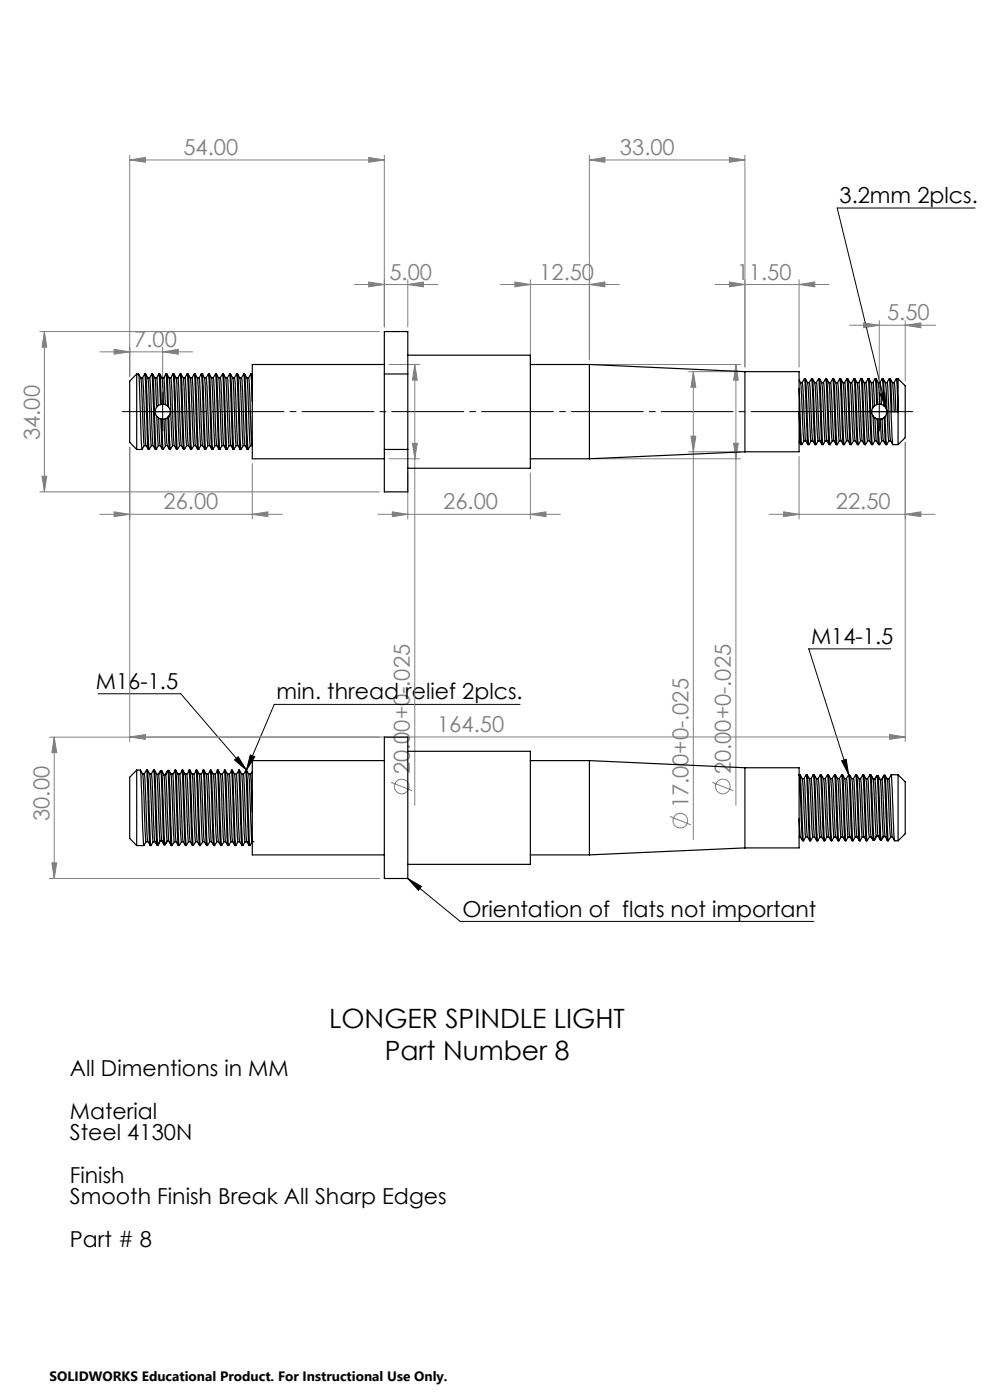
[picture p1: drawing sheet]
<svg xmlns="http://www.w3.org/2000/svg" width="210mm" height="297mm" viewBox="0 0 210 297" stroke-linecap="round" stroke-linejoin="round" font-family="sans-serif">
<g fill="none" stroke="#808080" stroke-width=".21">
<path d="M27.5 33.9l3.3-.5v1zM27.5 32.9v46.9M27.5 33.9h54M78.2 33.4l3.3 .5-3.3 .5zM81.5 32.9v36.5M125 33.9l3.3-.5v1zM125 33.9h33M125 32.9v43.4M154.7 33.4l3.3 .5-3.3 .5zM158 32.9v45M78.2 59.8l3.3 .6-3.3 .5zM86.5 59.3v10.1"/>
<path d="M109.2 59.8l3.3 .6-3.3 .5zM112.5 59.3v17M154.7 59.8l3.3 .6-3.3 .5zM169.5 59.3v18.6M8.4 70.3h72.1M9.4 70.3l.5 3.4h-1zM9.4 70.3v34M21.2 74.6h19.7M24.2 74.1l3.3 .5-3.3 .5zM34.5 74.6l3.3-.5v1zM34.5 73.6v8.6M75.2 60.4h17.7"/>
<path d="M82.5 77.3h6.5M86.5 60.4l3.3-.6v1.1zM88 77.3l.5 3.3h-1zM88 77.3v93.5M106.2 60.4h25.2M125 60.4l3.3-.6v1.1zM126 77.3h31.1M146.1 78.8h10.9M147.1 78.8l.5 3.4h-1zM147.1 78.8v99.3M151.7 60.4h24.2M156.1 77.3l.5 3.3h-1z"/>
<path d="M156.1 77.3v93.5M169.5 60.4l3.3-.6v1.1zM180.2 69h18.3M183.2 68.5l3.3 .5-3.3 .5zM186.5 68v14.2M192 69l3.3-.5v1zM192 68v12.9M27.5 94.9v62.4M53.5 98.4v11.7M82.5 97.3h6.5M87.5 94h1l-.5 3.3zM126 97.3h31.1"/>
<path d="M146.1 95.8h10.9M146.6 92.5h1l-.5 3.3zM155.6 94h1l-.5 3.3zM169.5 96.8v13.3M192 93.8v63.5M8.4 104.3h72.1M8.9 101h1l-.5 3.3zM21.2 109.1h38.7M24.2 108.6l3.3 .5-3.3 .5zM53.5 109.1l3.3-.5v1zM80.2 109.1h38.7M83.2 108.6l3.3 .5-3.3 .5z"/>
<path d="M86.5 100.3v9.8M112.5 109.1l3.3-.5v1zM112.5 100.3v9.8M163.2 109.1h35.2M166.2 108.6l3.3 .5-3.3 .5zM192 109.1l3.3-.5v1zM10.5 156.4h70M11.5 156.4l.5 3.3h-1zM11.5 156.4v30M27.5 156.3l3.3-.5v1zM27.5 156.3h164.5M188.7 155.8l3.3 .5-3.3 .5z"/>
<path d="M83 166l4.4 1.7M142.1 173.2l4.4 1.8M151.1 166l4.4 1.7M10.5 186.4h70M11 183.1h1l-.5 3.3z"/>
<circle cx="85.2" cy="166.9" r="1.56"/>
<circle cx="144.3" cy="174.1" r="1.55"/>
<circle cx="153.3" cy="166.9" r="1.56"/>
</g>
<g fill="none" stroke="#000" stroke-width=".21">
<path d="M206.8 44.1h-29.2l10.4 42.6M32 87.3h5M34.5 84.8v5M184 87.3h5M186.5 84.8v5M186.7 83.6l1-.2 .3 3.3zM188.9 137.7h-17.3l8.4 26.7M20.8 147.2h17.5l14 16.2M110.3 149.4h-52.1l-5.9 14M49.7 161.2l.8-.7 1.8 2.9zM53.1 160.2l.9 .3-1.7 2.9zM178.5 161.4l1-.3 .5 3.3z"/>
<path d="M86.5 186.4l11.1 9.1h75M86.5 186.4l2.9 1.7-.6 .8z"/>
</g>
<path d="M194 87.3h-168.5" fill="none" stroke="#000" stroke-width=".21" stroke-dasharray="15.2 1.3 1.3 1.3" stroke-dashoffset="-.4"/>
<path d="M32 87.3h-1.6M34.5 84.8v-1.6M34.5 89.8v1.6M37 87.3h1.6M184 87.3h-1.6M186.5 84.8v-1.6M186.5 89.8v1.6M189 87.3h1.6" fill="none" stroke="#000" stroke-width=".21" stroke-dasharray="15.2 1.3 1.3 1.3"/>
<path d="M186.7 83.6l1-.2 .3 3.3zM86.5 186.4l2.9 1.7-.6 .8zM49.7 161.2l.8-.7 1.8 2.9zM178.5 161.4l1-.3 .5 3.3zM53.1 160.2l.9 .3-1.7 2.9z" fill="#000"/>
<g fill="#808080">
<path d="M34.5 74.6l3.3-.5v1zM24.2 74.1l3.3 .5-3.3 .5zM53.5 109.1l3.3-.5v1zM24.2 108.6l3.3 .5-3.3 .5zM78.2 33.4l3.3 .5-3.3 .5zM27.5 33.9l3.3-.5v1zM86.5 60.4l3.3-.6v1.1zM78.2 59.8l3.3 .6-3.3 .5zM125 60.4l3.3-.6v1.1zM109.2 59.8l3.3 .6-3.3 .5zM169.5 60.4l3.3-.6v1.1zM154.7 59.8l3.3 .6-3.3 .5zM188.7 155.8l3.3 .5-3.3 .5zM27.5 156.3l3.3-.5v1z"/>
<path d="M83.2 108.6l3.3 .5-3.3 .5zM112.5 109.1l3.3-.5v1zM183.2 68.5l3.3 .5-3.3 .5zM192 69l3.3-.5v1zM166.2 108.6l3.3 .5-3.3 .5zM192 109.1l3.3-.5v1zM125 33.9l3.3-.5v1zM154.7 33.4l3.3 .5-3.3 .5z"/>
<path d="M155.6 94h1l-.5 3.3zM156.1 77.3l.5 3.3h-1z"/>
<path d="M88 77.3l.5 3.3h-1zM87.5 94h1l-.5 3.3zM147.1 78.8l.5 3.4h-1zM146.6 92.5h1l-.5 3.3zM9.4 70.3l.5 3.4h-1zM8.9 101h1l-.5 3.3zM11.5 156.4l.5 3.3h-1zM11 183.1h1l-.5 3.3z"/>
</g>
<g fill="none" stroke="#000" stroke-width=".25">
<path d="M29 79.3h.4l.5 .8h.3M29 79.3v16.1M29 79.3l-1.5 1.6v12.9l1.5 1.6M29.4 79.4l.7 15.9M30.9 79.3h-.2l-.5 .8 .2 2.4 .4 10.3a3.5 3.5 0 0 0 .6 2.5l-.7-15.9M32.2 79.4l.7 15.9a2.89 2.89 0 0 1-.6-2.5l-.5-12.6M32.4 79.4l.8 15.9 .4-.8-.3-6.2M33.7 79.4l.3 6.4M33.9 79.4l.3 6.4M35.2 79.4l.3 6.7M35.4 79.4l-.2-.1-.5 .9 .4 5.6M35.4 79.3l.5 .9"/>
<path d="M35.4 79.4l.3 6.9M36.7 79.4l.2 2.1 .6 13.8M36.9 79.4l.7 15.9 .5-.8M38.2 79.4l.7 15.9M38.4 79.4l.7 15.9M39.7 79.4l.2 2.1 .6 13.8M39.9 79.4l.7 16h-.1M41.2 79.4l.7 15.9M41.4 79.3h-.2l-.5 .8h-.3M41.4 79.3l.5 .9M41.4 79.4l.5 13 .3 2.9 .4-.8-.7-14.3M42.7 79.4l.2 2.1 .6 13.8"/>
<path d="M42.9 79.3l.5 .8h.3M42.9 79.4l.7 15.9 .3-.4a1.94 1.94 0 0 0 .1-1.6l-.4-10.1-.2-3M42.9 79.3h-.2l-.5 .8h-.3M42.9 79.3h.1M44.2 79.4l.7 15.9M44.4 79.3h-.2l-.5 .8M45.7 79.3l-.5 .8h-.3M45.7 79.3h.2l.5 .9M45.7 79.4l.8 15.9M45.9 79.4l.7 16 .5-.9M47.2 79.4l.7 15.9M47.4 79.3h-.2l-.5 .8h-.3"/>
<path d="M47.4 79.3l.2 .5a1.76 1.76 0 0 1 .4 1.4l.5 12.1a1.97 1.97 0 0 1-.3 2l-.8-15.9M48.7 79.3l-.5 .8h-.3M48.7 79.4l.8 15.9M48.7 79.3l.2 .1M48.9 79.4l.5 .8M48.9 79.4l.7 15.9 .3-.4a1.94 1.94 0 0 0 .1-1.6l-.6-13.1M50.2 79.4l.7 15.9M50.4 79.3h-.2l-.5 .8M50.4 79.3l.2 .5a1.76 1.76 0 0 1 .4 1.4l.5 12.1a1.97 1.97 0 0 1-.3 2l-.2-1.5-.6-14.4M51.7 79.4l.8 15.9M51.9 79.4l.7 16M53.2 79.4l.3 5.9"/>
<path d="M53.4 79.4l.1 1M53.5 79.5l-.3-.2-.5 .8h-.3M81.5 79.3v-9h5v9M81.5 77.3h-28v20h28M81.5 79.3h5M81.5 79.3v16.1M86.5 75.3h26v24h-26M86.5 79.3v16.1M112.5 77.3h12.5M125 77.3v20M125 77.3l33 1.5M158 78.8v17"/>
<path d="M158 78.8h11.5v17h-11.5M29 95.4h1.1M29.9 80.2l.7 14.3-.4 .8M30.6 94.5h.4M31.4 80.1h.4M31.5 95.4h.1M31.7 80.2l.5-.9h.2a2.8 2.8 0 0 1 .6 2.3l.2 4.8M32.1 94.5l-.6-13.7-.1-.6-.5-.8 .7 15.9 .5-.8M32.1 94.5h.4M32.9 80.1h.3M32.9 95.4h.2M33.2 86.4l-.3 1.1 .4 .8"/>
<path d="M33.3 88.3l.4 .4M33.5 86l-.3 .4M33.6 94.5h.4M33.7 88.7l.1 4.4a3.1 3.1 0 0 0 .6 2.2M33.7 88.7l.4 .2M34 85.8l-.5 .2M34.1 88.9l.4 6.4M34.1 88.9h.2M34.2 85.8h.5M34.2 85.8h-.2M34.3 88.9l.3 6.5 .5-.9M34.3 88.9h.5"/>
<path d="M34.4 80.1h.3M34.5 95.4h.1M34.7 85.8l-.2-5-.4-1-.2-.5h-.2l-.5 .8 .3 5.9M34.7 85.8h.4M34.8 88.9l.3 5.6M35.1 85.8l.4 .3M35.1 94.5h.4M35.2 88.8l.3 5.7 .4 .9h.2M35.2 88.8l-.4 .1M35.5 86.1l.2 .2M35.6 88.5l.3 6.8M35.6 88.5l-.4 .3"/>
<path d="M35.7 86.3l.4 1-.3 1M35.8 88.3l.3 7M35.8 88.3l-.2 .2M35.9 80.1h.3l.5-.8h.2l.5 .9M35.9 80.2l.7 14.3-.4 .8M36.2 80.2l.3 3 .3 10.1a2.84 2.84 0 0 0 .6 2.1h.2M36.6 94.5h.4M37.4 80.1h.3M37.4 80.2l.7 14.3M37.7 80.1l.5-.8h.2l.5 .8h.3l.5-.8h.2l.5 .9M37.7 80.2l.7 13.8 .5 1.4 .3-.1M38.1 94.5h.4"/>
<path d="M38.9 80.2l.7 14.3-.4 .8M39.2 80.2l.3 3 .3 10.1a2.84 2.84 0 0 0 .6 2.1M39.6 94.5h.4M40.4 80.2l.7 14.3M40.7 80.2l.7 13.8 .3 .9 .2 .5h.3M41.1 94.5h.4M41.1 94.5l-.5 .8M42.2 80.2l.3 3 .3 10.1a2.84 2.84 0 0 0 .6 2.1M42.6 94.5h.4M43.5 95.4h.1M43.7 80.2l.7 13.8 .5 1.4 .3-.1M44.1 94.5h.4"/>
<path d="M44.9 80.2l-.5-.8 .8 15.9M44.9 80.2l.6 13.1a1.97 1.97 0 0 1-.3 2M45.2 80.2l.7 13.1a2.61 2.61 0 0 0 .5 2.1M45.6 94.5h.4M46.4 80.2l.7 14.3M46.5 95.4h.1M46.7 80.2l.7 13.8 .3 .9 .2 .5h.3M47.1 94.5h.4M48.2 80.2l.7 13.1a2.46 2.46 0 0 0 .6 2.1h.1M48.6 94.5h.4M49.4 80.1h.3M49.7 80.2l.7 13.8 .3 .9 .2 .5h.3"/>
<path d="M50.1 94.5h.4M50.9 80.1h.3l.5-.8h.2l.5 .9 .1 .4 .6 13.9M51.2 80.2l.7 13.1a2.46 2.46 0 0 0 .6 2.1h.1M51.6 94.5h.4M52.7 80.2l.6 13.1 .2 1.3M53.1 94.5h.4M53.1 94.5l-.5 .9M81.5 95.4v8.9h5v-8.9M81.5 95.4h5M112.5 97.3h12.5M158 95.8l-33 1.5M169.5 80.6l.3 .6"/>
<path d="M169.5 93.7l.4 .6M169.5 82.4l.6 11.9M169.5 87.3l.4 7M169.8 81.2h.4M169.8 81.2l.7 12.3M170.2 81.2l.4-.8h.2l.8 13.9M170.2 81.2l.7 12.3M170.5 93.5h.4M170.6 93.5l-.5 .8h-.2M170.6 80.4l.8 13.9M170.9 80.4l.4 .8M170.9 93.5l.5 .8h.2l.4-.8"/>
<path d="M171.3 81.2h.4M171.3 81.2l.7 12.3M171.7 81.2l.7 12.3M172 93.5h.4M172.1 80.4l.2 1.1 .6 12.8M172.3 80.4a2.97 2.97 0 0 1 .7 2.6l.4 9.7 .1 .8h.4M172.3 80.4h-.2l-.4 .8M172.3 80.4l.7 13.4 .1 .5M172.4 93.5l.5 .8h.2l.5-.8M172.8 81.2h.4M173.2 81.2l.7 12.3M173.6 80.4l.8 13.9"/>
<path d="M173.8 80.4h-.2l-.4 .8M173.8 80.4l.8 13.9M173.8 80.4l.5 .8M173.9 93.5l.5 .8h.2l.4-.8M174.3 81.2h.4M174.3 81.2l.7 12.3M174.7 81.2l.7 12.3M175 93.5h.4M175.1 80.4l-.4 .8M175.1 80.4l.2 1.1 .5 12.3 .1 .5h.2M175.2 80.4h.1M175.3 80.4a2.14 2.14 0 0 1 .6 1.6l.5 10.7 .1 .8h.4"/>
<path d="M175.3 80.4l.6 12.8 .2 1.1M175.4 93.5l.5 .8M175.8 81.2h.4M176.2 81.2l.4-.8h.2l.8 13.9M176.2 81.2l.7 12.3M176.6 93.5l-.5 .8M176.6 80.4l.8 13.9M176.8 80.4l.5 .8M176.9 93.5l.5 .8M177.3 81.2h.4M177.3 81.2l.7 12.3M177.7 81.2l.7 12.3"/>
<path d="M178 93.5l-.4 .8h-.2M178 93.5h.4M178.1 80.4l.2 1.1 .6 12.8M178.3 80.4a2.14 2.14 0 0 1 .6 1.6l.4 8.4 .3 3.1M178.3 80.4h-.2l-.4 .8M178.3 80.4l.6 12.8 .2 1.1M178.4 93.5l.5 .8h.2l.5-.8M178.8 81.2h.4M179.2 81.2l.7 12.3M179.6 93.5h.3M179.6 80.4l.8 13.9M179.8 80.4h-.2l-.4 .8"/>
<path d="M179.8 80.4l.8 13.9M179.8 80.4l.5 .8M179.9 93.5l.5 .8M180.3 81.2h.4M180.3 81.2l.7 12.3M180.7 81.2l.7 12.3M181 93.5l-.4 .8h-.2M181 93.5h.4M181.1 80.4l-.4 .8M181.1 80.4l.2 1.1 .6 12.8M181.2 80.4h.1M181.3 80.4a2.14 2.14 0 0 1 .6 1.6l.4 8.4 .3 3.1"/>
<path d="M181.3 80.4l.6 12.8 .2 1.1M181.4 93.5l.5 .8M181.8 81.2h.4M181.9 94.3h.2M182.2 81.2l.7 12.3M182.6 93.5l-.5 .8M182.6 93.5h.3M182.6 80.4l.8 13.9M182.8 80.4l.5 .8M182.8 80.4h-.2l-.4 .8M182.8 80.4l.8 13.9M182.9 93.5l.5 .8h.2l.4-.8"/>
<path d="M183.3 81.2h.4M183.3 81.2l.7 12.3M183.7 81.2l.7 12.3M184 93.5h.4M184.1 80.4l-.4 .8M184.1 80.4l.2 1.1 .6 12.8M184.1 80.4h.2M184.3 80.4l.5 .8M184.3 80.4l.6 12.8 .2 1.1M184.4 93.5l.5 .8M184.8 81.2h.4M184.8 81.2l.3 5.3"/>
<path d="M184.9 94.3h.2M185.1 86.5l-.2 .9 .3 .9M185.2 81.2l.3 4.9M185.2 88.3l.4 5.2M185.2 88.3l.4 .3M185.5 86.1l-.4 .4M185.6 93.5l-.5 .8M185.6 93.5h.3M185.6 88.6l.3 4.9M185.6 88.6l.5 .3M185.6 80.4l.3 5.4M185.8 80.4h-.2l-.4 .8"/>
<path d="M185.8 80.4l.5 .8M185.8 80.4l.4 5.4M185.9 93.5l.5 .8h.2l.4-.8M185.9 85.8l-.4 .3M186.1 88.9l.3 5.4M186.1 88.9h.2M186.2 85.8h-.3M186.3 88.9l.3 5.4M186.3 88.9h.4M186.3 81.2h.4M186.3 81.2l.3 4.6M186.6 85.8h-.4"/>
<path d="M186.6 85.8h.4M186.7 81.2l.3 4.6M186.7 88.9l.3 4.6M187 85.8l.5 .3M187 93.5h.4M187.1 80.4l-.4 .8M187.1 88.8l.3 4.7M187.1 80.4l.2 1.1 .2 4.6M187.1 88.8l-.4 .1M187.1 80.4h.2M187.3 80.4l.5 .8M187.3 80.4l.4 5.8"/>
<path d="M187.4 93.5l.5 .8M187.5 86.1l.2 .1M187.6 88.5l.3 5.8M187.6 88.5l-.5 .3M187.7 86.2l.4 .9v.6l-.4 .7M187.7 88.4l.2 4.8 .2 1.1M187.7 88.4l-.1 .1M187.8 81.2h.4M187.8 81.2l.8 12.3M187.9 94.3h.2M188.2 81.2l.7 12.3M188.6 93.5l-.5 .8"/>
<path d="M188.6 93.5h.3M188.6 80.4l.2 2 .5 11.8 1.2 .1M188.8 80.4l.5 .8M188.8 80.4h-.2l-.4 .8M188.8 80.4l.4 6.9h1.3M188.9 93.5l.5 .8M189.3 81.2h.4v.1l.3 6M189.3 81.2l.4 6.1M190.1 80.4l-.4 .8M190.1 80.4l.2 1.1 .2 5.8M190.1 80.4h.4M190.5 87.3v7"/>
<path d="M190.5 80.4v6.9M190.5 80.4l1.5 1.4v11l-1.5 1.5M81.5 156.4h5v30h-5zM86.5 159.4h26v24h-26M29 163.4v16M29 163.4l-1.5 1.5v13l1.5 1.5M29 163.4h.8M29 179.4h1.5M29.8 163.4l.4 .8h.4l.5-.8M29.8 163.4l.7 15.9 .5-.7M30.2 164.2l.8 14.4M30.6 164.2l.7 14.2"/>
<path d="M31 178.6h.4M31.1 163.4h.2M31.3 178.4l.5 .8M31.8 164.2l.7 14.4M32.1 164.2l.7 14.2M32.5 178.6l-.5 .7M32.5 178.6h.3M32.6 163.4l-.5 .8h-.3l-.5-.8 .7 16-.2-.1-.1-.8-.6-15.1M32.6 163.4l.2 4.1 .4 10.1 .1 1.7h.2M32.6 163.4h.2M32.8 163.4l.7 15.9M32.8 163.4l.5 .8"/>
<path d="M32.8 178.4l.5 .8M32.9 178.7l.3 .3M33.3 164.2l.6 14.2M33.3 164.2l.4 .1M33.7 164.3l.6 14.1M33.9 178.4l-.4 .9M33.9 178.4h.4M34 163.5l-.5 .8M34 178.4l-.5 .9M34.1 163.5l-.4 .8M34.1 163.5l.7 15.7M34.1 163.5h.2"/>
<path d="M34.3 178.4l.5 .8M34.3 178.4h.1M34.3 163.5l.7 15.7M34.3 163.5l.5 .9M34.8 164.4l.7 14M34.8 164.4h.1M34.8 179.2h.2M35.2 164.3l.6 14.2M35.2 164.3l-.4 .1M35.5 178.4l-.5 .8M35.5 178.4l.3 .1M35.5 178.5l-.4 .7"/>
<path d="M35.5 163.5l-.4 .9M35.6 163.5l-.4 .8M35.8 163.4l.7 15.9 .5-.7M35.8 163.4h-.2l.7 15.9-.5-.8M35.8 163.4l.4 .8h.4M36.2 164.2l.7 13.9 .1 .5h.4M36.3 179.4h.2M37.1 163.5a1.73 1.73 0 0 0-.3 1.9l.6 13.1M37.3 163.4h-.2l.7 15.9-.4-.8M37.7 164.2l.8 14.4M37.8 179.4h.2M38.1 164.2h-.4l-.4-.8 .7 15.9 .5-.7"/>
<path d="M38.5 178.6h.3M38.6 163.5l-.5 .8 .7 14.2M38.8 163.4l.5 .8h.3M38.8 163.4l.7 16 .5-.8M38.8 163.4h-.2l.7 15.9-.5-.8M39.3 164.2l.5 12.4 .2 2M39.3 179.4h.2M40 178.6h.4M40.1 163.5l-.4 .8 .7 14.2M40.3 163.4h-.2l.7 15.9-.4-.8M40.7 164.2l.8 14.4M40.8 179.4h.2"/>
<path d="M41.1 164.2h-.4l-.4-.8 .7 15.9 .5-.7M41.5 178.6h.3M41.6 163.5l-.2 .4a1.51 1.51 0 0 0-.2 1.5l.6 13.1M41.8 163.4l.5 .8M41.8 163.4l.7 15.9 .5-.7M41.8 163.4h-.2l.7 15.9-.5-.8M42.2 164.2h.4M42.3 164.2l.5 12.4 .2 2M42.3 179.4h.2M43 178.6h.4M43.1 163.5l-.4 .8 .7 14.2M43.3 163.4h-.2l.7 15.9-.4-.8"/>
<path d="M43.3 163.4l.4 .8h.4M43.3 163.4l.7 15.9 .5-.7M43.7 164.2l.8 14.4M43.8 179.4h.2M44.5 178.6h.3M44.6 163.5l-.2 .4a1.51 1.51 0 0 0-.2 1.5l.6 13.1M44.8 163.4l.5 .8h.3M44.8 163.4h-.2l.7 15.9-.5-.8M44.8 163.4l.7 15.9M45.3 164.2l.5 12.4 .2 2M45.3 179.4h.2M46 178.6l-.5 .7"/>
<path d="M46 178.6h.4M46.1 163.5l-.5 .8 .8 14.2M46.2 163.4h-.1l.7 15.9-.4-.8M46.7 164.2l.8 14.4M46.8 179.4h.2M47.1 164.2h-.4l-.4-.8 .7 15.9 .5-.7M47.5 178.6h.3M47.6 163.5l-.2 .4a1.51 1.51 0 0 0-.2 1.5l.6 13.1M47.8 163.4l.5 .8M47.8 163.4l.6 14.6 .1 1.3 .5-.7M47.8 163.4h-.2l.7 15.9-.5-.8M48.2 164.2h.4"/>
<path d="M48.3 164.2l.5 12.4 .2 2M48.3 179.4h.2M49 178.6h.4M49.1 163.5l-.5 .8 .8 14.2M49.2 163.4h-.1l.7 15.9-.4-.8M49.3 163.4l.4 .8h.4M49.3 163.4l.7 15.9 .5-.7M49.7 164.2l.8 14.4M49.8 179.4h.2M50.5 178.6h.3M50.6 163.5a1.81 1.81 0 0 0-.4 1.9l.6 13.1M50.8 163.4l.5 .8"/>
<path d="M50.8 163.4h-.2l.7 15.9-.5-.8M50.8 163.4l.7 16h-.2M51.2 164.2h.4M51.3 164.2l.5 12.4 .2 2M52 178.6l-.5 .7M52 178.6h.4M52.1 163.5l-.5 .8 .8 14.2M52.3 163.4l.4 .8h.4M52.3 163.4l.7 15.9 .5-.7M52.3 163.4h-.2l.7 15.9-.4-.8M52.7 164.2l.8 14.4M52.8 179.4h.2"/>
<path d="M53.5 178.6h.4M53.5 163.7a1.66 1.66 0 0 0-.3 1.7l.3 6.9M81.5 161.4h-28v20h28M112.5 161.4h12.5M125 161.4v20M125 161.4l33 1.5M158 162.9v17M158 162.9h11.5v17h-11.5M158 179.9l-33 1.5M169.5 177.5h.3l.5 .9M169.5 173.7l.3 3.8M169.7 164.4l.5 .8h.3"/>
<path d="M170.2 165.2l.7 12.3M170.3 178.3l-.8-13.9 .3 .1 .1 1.9 .4 9.9 .2 2.1M170.3 178.4h.2M170.5 165.2l.5-.8 .8 14M170.5 165.2l.8 12.3M170.9 177.5l-.4 .9M170.9 177.5h.4l.5 .9M171 164.4h.2l.1 .5 .6 13.5M171.2 164.4l.5 .8M171.7 165.2h.3M171.7 165.2l.6 11.5a1.38 1.38 0 0 1-.4 1.7M171.8 178.4h.1"/>
<path d="M172 165.2l.5-.8 .7 14M172 165.2l.8 12.3M172.4 177.5h.4l.4 .9M172.5 164.4h.2l.2 1.2 .3 10.7 .3 2.1M172.7 164.4l.5 .8h.3M173.2 165.2l.7 12.3M173.2 178.4h.3M173.5 165.2l.5-.8 .8 14M173.5 165.2l.8 12.3M173.9 177.5l-.4 .9M173.9 177.5h.4l.5 .9M174 164.4h.2l.1 .5 .6 13.5"/>
<path d="M174.2 164.4l.5 .8h.3M174.7 165.2l.7 12.3M174.8 178.4h.1M175 165.2l.5-.8 .7 13.9M175 165.2l.8 12.3M175.4 177.5l-.5 .9M175.4 177.5h.4l.4 .9M175.5 164.4h.2l.2 1.2 .3 10.7 .3 2.1M175.7 164.4l.5 .8h.4v.2l.7 12.1M176.2 165.2l.7 12.3M176.2 178.4h.3M176.5 165.2l.5-.8 .8 14"/>
<path d="M176.9 177.5l-.4 .9M176.9 177.5h.4l.5 .9M177 164.4h.2l.1 .5 .6 13.5M177.2 164.4l.5 .8h.3M177.7 165.2l.6 11.5a1.38 1.38 0 0 1-.4 1.7M177.8 178.4h.1M178 165.2l.5-.8 .7 13.9-.4-.8h-.4M178 165.2l.8 12.3M178.5 164.4h.2l.2 1.2 .6 12.8M178.7 164.4l.5 .8h.4v.2l.7 12.1M179.2 165.2l.7 12.3M179.3 178.4h.2"/>
<path d="M179.5 165.2l.5-.8 .8 14M179.9 177.5l-.4 .9M179.9 177.5h.4M180 164.4h.2l.1 .5 .6 13.5M180.2 164.4l.5 .8h.3M180.3 177.5l.5 .9M180.7 165.2l.7 12.3M180.8 178.4h.1M181 165.2l.5-.8 .8 14M181 165.2l.8 12.3M181.4 177.5l-.5 .9M181.4 177.5h.4l.4 .9"/>
<path d="M181.5 164.4h.2l.2 1.2 .6 12.8M181.7 164.4l.5 .8h.4v.2l.7 12.1M182.2 165.2l.7 12.3M182.3 178.4h.2M182.5 165.2l.5-.8 .8 13.9M182.9 177.5l-.4 .9M182.9 177.5h.4M183 164.4h.2l.1 .5 .6 13.5M183.2 164.4l.5 .8h.3M183.3 177.5l.5 .9M183.7 165.2l.7 12.3M183.8 178.4h.1"/>
<path d="M184 165.2l.5-.8 .7 13.9M184 165.2l.8 12.3M184.4 177.5l-.5 .9M184.4 177.5h.4l.4 .8M184.5 164.4h.2l.2 1.2 .5 12.7M184.7 164.4l.5 .8M185.2 165.2l.7 12.2M185.2 165.2l.4 .1M185.2 178.3h.2M185.6 165.3l.6 12M185.9 177.4l-.5 .9M185.9 164.5l-.4 .8"/>
<path d="M186 177.4l-.5 .9M186.1 164.5l.6 13.7M186.1 164.5l-.5 .8M186.1 164.5l.2 .1M186.2 177.3l.5 .9M186.2 177.3l-.3 .1M186.2 177.3h.1M186.3 164.6l.6 13.6M186.3 164.6l.4 .8M186.7 165.4l.7 12M186.7 165.4h.4M186.7 178.2h.2"/>
<path d="M186.7 165.4h.1M187.1 165.4l.6 12.1M187.4 177.4l-.5 .8M187.4 177.4l.3 .1M187.5 177.4l-.5 .8M187.5 164.5l-.5 .9M187.6 164.5l.5 11.8 .2 2.1M187.6 164.5h.1l.2 1 .6 12.8M187.6 164.5l-.5 .9M187.7 164.5l.3 .4a2.54 2.54 0 0 1 .3 2.1l.6 10.5M187.7 177.5l.5 .9M187.7 177.5h.1"/>
<path d="M188 164.9l.1 .2M188.2 165.2h.4l.1 .8 .6 11.5M188.3 178.4h.2M188.5 165.3l.5-.9 .8 14M188.9 177.5l-.4 .9M188.9 177.5h.4M189 164.4h1.5M189.3 177.5l.5 .9M189.8 178.4h.7M190.5 164.4l1.5 1.5v11l-1.5 1.5M190.5 164.4v14M112.5 181.4h12.5"/>
</g>
<g font-size="5.6">
<text x="69.8" y="218.1">LONGER SPINDLE LIGHT</text>
<text x="81.6" y="224.8">Part Number 8</text>
</g>
<g font-size="4.7" fill="#808080">
<text x="38.9" y="32.9">54.00</text>
<text x="131.5" y="32.9">33.00</text>
<text x="82.6" y="59.3">5.00</text>
<text x="114.4" y="59.3">12.50</text>
<text x="156.3" y="59.3">11.50</text>
<text x="188.2" y="68">5.50</text>
<text x="28.5" y="73.6">7.00</text>
<text x="8.4" y="93.3" transform="rotate(-90 8.4 93.3)">34.00</text>
<text x="34.7" y="108.1">26.00</text>
<text x="94" y="108.1">26.00</text>
<text x="177.3" y="108.1">22.50</text>
<text x="92.7" y="155.3">164.50</text>
<text x="86.9" y="164.3" transform="rotate(-90 86.9 164.3)">20.00+0-.025</text>
<text x="155.1" y="164.3" transform="rotate(-90 155.1 164.3)">20.00+0-.025</text>
<text x="146" y="171.5" transform="rotate(-90 146 171.5)">17.00+0-.025</text>
<text x="10.5" y="174.2" transform="rotate(-90 10.5 174.2)">30.00</text>
</g>
<g font-size="4.7">
<text x="178.1" y="43.1">3.2mm 2plcs.</text>
<text x="172" y="136.6">M14-1.5</text>
<text x="20.3" y="146.1">M16-1.5</text>
<text x="58.7" y="148.4">min. thread relief 2plcs.</text>
<text x="98.1" y="194.5">Orientation of flats not important</text>
<text x="14.8" y="228.3">All Dimentions in MM</text>
<text x="14.8" y="237.3">Material</text>
<text x="14.8" y="241.9">Steel 4130N</text>
<text x="14.8" y="250.9">Finish</text>
<text x="14.8" y="255.4">Smooth Finish Break All Sharp Edges</text>
<text x="14.8" y="264.5">Part # 8</text>
</g>
<text font-size="2.9" x="10.5" y="292.9">SOLIDWORKS Educational Product. For Instructional Use Only.</text>
</svg>
